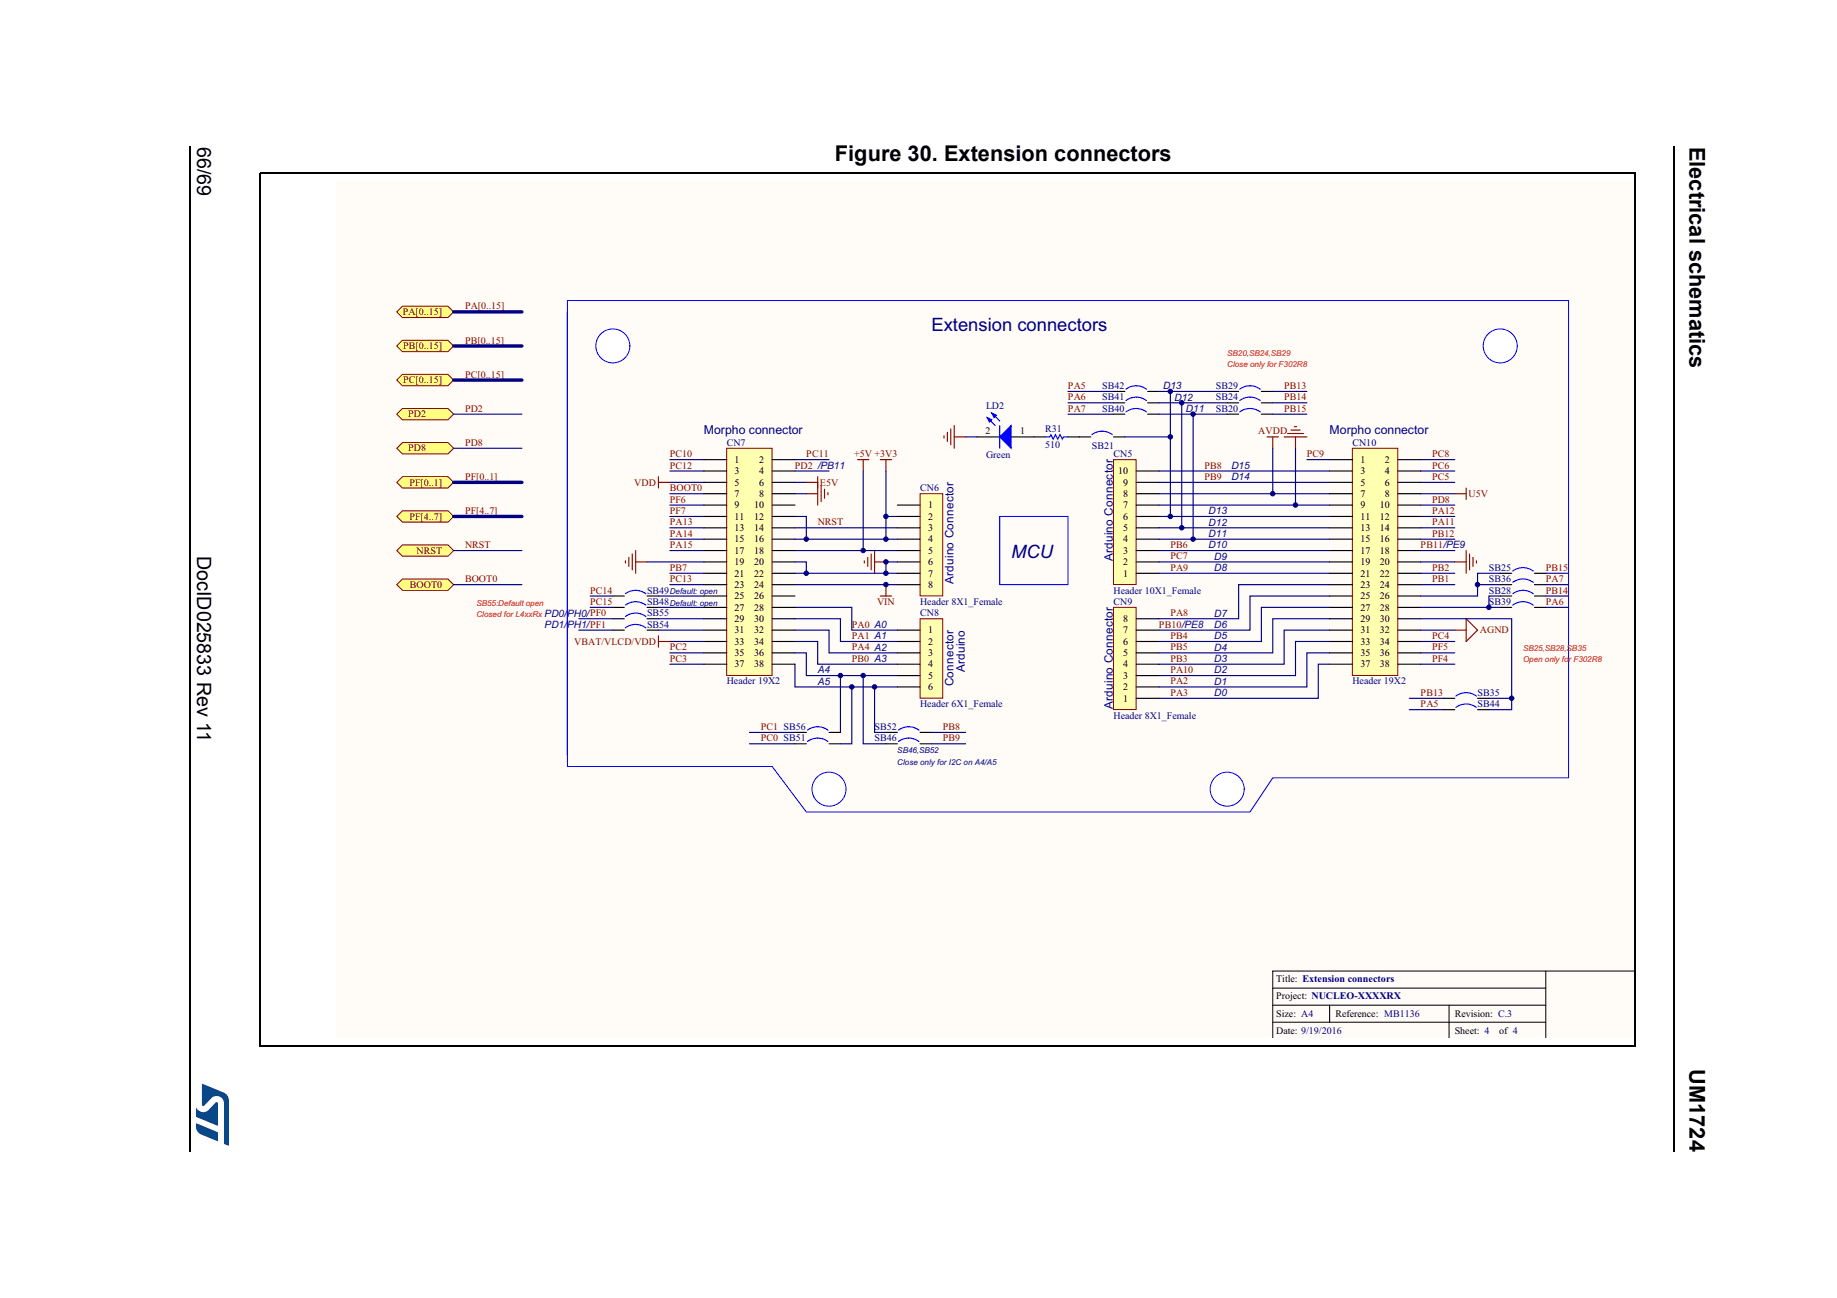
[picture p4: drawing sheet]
<svg xmlns="http://www.w3.org/2000/svg" width="297mm" height="210mm" viewBox="0 0 297 210" stroke-linecap="round" stroke-linejoin="round" font-family="sans-serif">
<path d="M30.6 23.6l.2 .1zM270.6 23.6l.2 .1z" fill="#000"/>
<path d="M30.7 23.7v162.6M270.7 23.7v162.6" fill="none" stroke="#000" stroke-width=".17"/>
<path d="M31.7 175.3h5.3v10h-5.3z" fill="#fff"/>
<g fill="#005189">
<path d="M32.7 175.3l3.5 1.4a1.35 1.35 0 0 1 .8 1.2l-.1 7.4-.7-.4v-6.4a1.22 1.22 0 0 0-.8-1.2 1.22 1.22 0 0 0-1.4 .4l-.9 1.1h-.4z"/>
<path d="M31.7 181.7l3.5 1.4v1.4l-1.6-.6a2.16 2.16 0 0 1-1.9-1.3z"/>
<path d="M31.7 179.1a1.43 1.43 0 0 0 1.8 .6l1.3-1.4 .2-.1 .2 .1v3.7l-3.4-1.3-.1-.2z"/>
</g>
<path d="M54.4 29.4h209.9v138.4h-209.9z" fill="#fff"/>
<path d="M54.4 29.4h209.9v138.4h-209.9z" fill="#fffcf8"/>
<path d="M205.8 159.8h44.2M250 157v10.8M264.4 157h-58.6v10.8M205.8 165.3h44.2M205.8 162.6h44.2M215 162.6v2.7M234.3 162.6v5.2" fill="none" stroke="#000" stroke-width=".16"/>
<g fill="none" stroke="#000080" stroke-width=".18">
<path d="M187.4 76.2h27.6M187.4 78h27.6M187.4 79.8h27.6M106.5 96.4h7.3M106.5 98.2h7.3M128.5 98.2h9.2v3.7h7.4M128.5 94.5h16.6M187.4 81.7h27.6M187.4 83.5h27.6M187.4 85.4h27.6M187.4 87.2h27.6M187.4 89h27.6"/>
<path d="M187.4 90.9h27.6M187.4 92.7h27.6M215 94.5h-14.7v5.6h-12.9M215 96.4h-12.9v5.5h-14.7M215 98.2h-11v5.5h-16.6M106.5 101.9h7.3M108.3 105.6h5.5M128.5 100.1h7.4v3.6h9.2M128.5 101.9h5.6v3.7h11M128.5 103.7h3.7v3.7h12.9M128.5 105.6h1.9v3.6h14.7M128.5 107.4v3.7h16.6"/>
<path d="M215 100.1h-9.2v5.5h-18.4M215 101.9h-7.4v5.5h-20.2M215 103.7h-5.5v5.5h-22.1M215 105.6h-3.7v5.5h-23.9M215 107.4h-1.8v5.5h-25.8"/>
</g>
<g fill="none" stroke="#800000" stroke-width=".18">
<path d="M138.7 74.3h1.8M139.6 74.3v1.9M142.3 74.3h1.9M143.3 74.3v1.9M207.6 70.7h3.7M208.2 70.1h2.6M208.7 69.5h1.5M209.3 69h.4M209.5 70.7v1.8M139.8 90.7v.4M140.3 90.1v1.5M140.9 89.6v2.6"/>
<path d="M141.4 89v3.7M141.4 90.9h1.9"/>
</g>
<path d="M148.8 100.1h3.6v12.8h-3.6z" fill="#ffffb0"/>
<path d="M148.8 100.1h3.6v12.8h-3.6z" fill="none" stroke="#800000" stroke-width=".16"/>
<path d="M145.1 101.9h3.7M145.1 103.7h3.7M145.1 105.6h3.7M145.1 107.4h3.7M145.1 109.2h3.7M145.1 111.1h3.7" fill="none" stroke="#000" stroke-width=".18"/>
<path d="M148.8 79.8h3.6v16.6h-3.6z" fill="#ffffb0"/>
<path d="M148.8 79.8h3.6v16.6h-3.6z" fill="none" stroke="#800000" stroke-width=".16"/>
<path d="M145.1 81.7h3.7M145.1 83.5h3.7M145.1 85.4h3.7M145.1 87.2h3.7M145.1 89h3.7M145.1 90.9h3.7M145.1 92.7h3.7M145.1 94.5h3.7" fill="none" stroke="#000" stroke-width=".18"/>
<path d="M180 98.2h3.7v16.5h-3.7z" fill="#ffffb0"/>
<path d="M180 98.2h3.7v16.5h-3.7z" fill="none" stroke="#800000" stroke-width=".16"/>
<path d="M183.7 112.9h3.7M183.7 111.1h3.7M183.7 109.2h3.7M183.7 107.4h3.7M183.7 105.6h3.7M183.7 103.7h3.7M183.7 101.9h3.7M183.7 100.1h3.7" fill="none" stroke="#000" stroke-width=".18"/>
<path d="M180 74.3h3.7v20.2h-3.7z" fill="#ffffb0"/>
<path d="M180 74.3h3.7v20.2h-3.7z" fill="none" stroke="#800000" stroke-width=".16"/>
<path d="M183.7 79.8h3.7M183.7 78h3.7M183.7 76.2h3.7M183.7 92.7h3.7M183.7 90.9h3.7M183.7 89h3.7M183.7 87.2h3.7M183.7 85.4h3.7M183.7 83.5h3.7M183.7 81.7h3.7" fill="none" stroke="#000" stroke-width=".18"/>
<path d="M139.6 76.2v12.8M209.5 72.5v9.2M128.5 92.7h16.6M128.5 89h16.6M128.5 87.2h16.6M128.5 85.4h16.6M128.5 90.9h1.9v1.8M128.5 83.5h1.9v3.7M145.1 90.9h-1.8v1.8" fill="none" stroke="#000080" stroke-width=".18"/>
<path d="M91.7 48.6h161.9v77.2h-47.8l-3.7 5.5h-71.7l-5.5-7.3h-33.2z" fill="none" stroke="#00f" stroke-width=".16"/>
<circle cx="134.1" cy="127.6" r="2.75" fill="#fff"/>
<circle cx="134.1" cy="127.6" r="2.75" fill="none" stroke="#00f" stroke-width=".16"/>
<path d="M142.3 96.4h1.9M143.3 94.5v1.9" fill="none" stroke="#800000" stroke-width=".18"/>
<circle cx="198.4" cy="127.6" r="2.75" fill="#fff"/>
<circle cx="198.4" cy="127.6" r="2.75" fill="none" stroke="#00f" stroke-width=".16"/>
<circle cx="242.6" cy="55.9" r="2.75" fill="#fff"/>
<circle cx="242.6" cy="55.9" r="2.75" fill="none" stroke="#00f" stroke-width=".16"/>
<circle cx="99.1" cy="55.9" r="2.75" fill="#fff"/>
<circle cx="99.1" cy="55.9" r="2.75" fill="none" stroke="#00f" stroke-width=".16"/>
<g fill="none" stroke="#000080" stroke-width=".18">
<path d="M108.3 78h5.5M108.3 79.8h5.5M108.3 74.3h5.5M108.3 76.2h5.5M229.7 79.8h5.5M229.7 74.3h5.5M229.7 76.2h5.5M104.6 90.9h9.2M108.3 81.7h5.5M108.3 85.4h5.5M108.3 87.2h5.5M108.3 83.5h5.5"/>
<path d="M229.7 101.9h5.5M229.7 105.6h5.5"/>
</g>
<path d="M64.2 50.4l.9-.9h7.3l1 .9-1 1h-7.3z" fill-rule="evenodd" fill="#ffff80"/>
<path d="M64.2 50.4l.9-.9h7.3l1 .9-1 1h-7.3z" fill="none" stroke="#800000" stroke-width=".16"/>
<path d="M73.4 50.4h11" fill="none" stroke="#000080" stroke-width=".55"/>
<path d="M64.2 55.9l.9-.9h7.3l1 .9-1 1h-7.3z" fill-rule="evenodd" fill="#ffff80"/>
<path d="M64.2 55.9l.9-.9h7.3l1 .9-1 1h-7.3z" fill="none" stroke="#800000" stroke-width=".16"/>
<path d="M73.4 55.9h11" fill="none" stroke="#000080" stroke-width=".55"/>
<path d="M64.2 61.5l.9-1h7.3l1 1-1 .9h-7.3z" fill-rule="evenodd" fill="#ffff80"/>
<path d="M64.2 61.5l.9-1h7.3l1 1-1 .9h-7.3z" fill="none" stroke="#800000" stroke-width=".16"/>
<path d="M73.4 61.5h11" fill="none" stroke="#000080" stroke-width=".55"/>
<path d="M64.2 67l.9-.9h7.3l1 .9-1 .9h-7.3z" fill-rule="evenodd" fill="#ffff80"/>
<path d="M64.2 67l.9-.9h7.3l1 .9-1 .9h-7.3z" fill="none" stroke="#800000" stroke-width=".16"/>
<path d="M73.4 67h11" fill="none" stroke="#000080" stroke-width=".18"/>
<path d="M64.2 72.5l.9-.9h7.3l1 .9-1 .9h-7.3z" fill-rule="evenodd" fill="#ffff80"/>
<path d="M64.2 72.5l.9-.9h7.3l1 .9-1 .9h-7.3z" fill="none" stroke="#800000" stroke-width=".16"/>
<path d="M73.4 72.5h11" fill="none" stroke="#000080" stroke-width=".18"/>
<path d="M64.2 78l.9-.9h7.3l1 .9-1 .9h-7.3z" fill-rule="evenodd" fill="#ffff80"/>
<path d="M64.2 78l.9-.9h7.3l1 .9-1 .9h-7.3z" fill="none" stroke="#800000" stroke-width=".16"/>
<path d="M73.4 78h11" fill="none" stroke="#000080" stroke-width=".55"/>
<path d="M101.1 90.7v.4M101.7 90.1v1.5M102.2 89.6v2.6M102.8 89v3.7M102.8 90.9h1.8M235.2 90.9h1.9M237.1 89v3.7M237.6 89.6v2.6M238.2 90.1v1.5M238.7 90.7v.4M235.2 101.9h1.9M237.1 100.1l1.8 1.8-1.8 1.8z" fill="none" stroke="#800000" stroke-width=".18"/>
<path d="M128.5 74.3h5.6M108.3 107.4h5.5M229.7 103.7h5.5M229.7 107.4h5.5" fill="none" stroke="#000080" stroke-width=".18"/>
<path d="M64.2 89l.9-.9h7.3l1 .9-1 1h-7.3z" fill-rule="evenodd" fill="#ffff80"/>
<path d="M64.2 89l.9-.9h7.3l1 .9-1 1h-7.3z" fill="none" stroke="#800000" stroke-width=".16"/>
<path d="M205.8 72.5v7.3M73.4 89h11M95.4 96.4h3.7M95.4 98.2h3.7M145.1 83.5h-1.8v3.7M93.6 100.1h5.5M93.6 101.9h5.5" fill="none" stroke="#000080" stroke-width=".18"/>
<path d="M99.1 98.2h1.8M99.1 96.4h1.8M104.6 98.2h1.9M104.6 96.4h1.9M99.1 100.1h1.8M99.1 101.9h1.8M104.6 100.1h1.9M104.6 101.9h1.9" fill="none" stroke="#000" stroke-width=".18"/>
<path d="M101.1 97.9a2.75 2.75 0 0 1 3.3 0M101.1 96a2.75 2.75 0 0 1 3.3 0M101.1 99.7a2.75 2.75 0 0 1 3.3 0M101.1 101.5a2.75 2.75 0 0 1 3.3 0" fill="none" stroke="#00f" stroke-width=".18"/>
<path d="M106.5 78h1.8M106.5 77.1v1.8M204.9 70.7h1.8M205.8 70.7v1.8M235.2 79.8h1.9M237.1 78.9v1.9" fill="none" stroke="#800000" stroke-width=".18"/>
<path d="M64.2 94.5l.9-.9h7.3l1 .9-1 1h-7.3z" fill-rule="evenodd" fill="#ffff80"/>
<path d="M64.2 94.5l.9-.9h7.3l1 .9-1 1h-7.3z" fill="none" stroke="#800000" stroke-width=".16"/>
<path d="M229.7 78h5.5M73.4 94.5h11" fill="none" stroke="#000080" stroke-width=".18"/>
<path d="M64.2 83.5l.9-.9h7.3l1 .9-1 .9h-7.3z" fill-rule="evenodd" fill="#ffff80"/>
<path d="M64.2 83.5l.9-.9h7.3l1 .9-1 .9h-7.3z" fill="none" stroke="#800000" stroke-width=".16"/>
<path d="M73.4 83.5h11" fill="none" stroke="#000080" stroke-width=".55"/>
<g fill="none" stroke="#000080" stroke-width=".18">
<path d="M128.5 79.8h1.9M128.5 76.2h5.6M143.3 76.2v7.3M172.7 63.3h7.3M172.7 65.1h7.3M172.7 67h7.3M187.4 63.3h11M187.4 65.1h11M187.4 67h11M189.2 63.3v20.2M191.1 65.1v20.3M192.9 67v20.2"/>
<path d="M205.8 63.3h5.5M205.8 65.1h5.5M205.8 67h5.5M108.3 94.5h5.5M108.3 89h5.5M229.7 90.9h5.5M250 92.7h3.6M250 94.5h3.6M250 96.4h3.6M250 98.2h3.6M121.2 118.4h7.3M135.9 109.2v9.2"/>
<path d="M137.7 111.1v9.2h-1.8M139.6 109.2v11.1h3.7M141.4 111.1v7.3h1.9M150.6 118.4h5.5M227.9 112.9h5.5M227.9 114.8h5.5M121.2 120.3h7.3M150.6 120.3h5.5"/>
</g>
<path d="M130.4 79.8h1.8M132.2 78v3.7M132.8 78.6v2.5M133.3 79.1v1.5M133.9 79.7v.3" fill="none" stroke="#800000" stroke-width=".18"/>
<g fill="none" stroke="#000" stroke-width=".18">
<path d="M180 63.3h1.9M180 65.1h1.9M180 67h1.9M185.6 63.3h1.8M185.6 65.1h1.8M185.6 67h1.8M198.4 63.3h1.9M198.4 65.1h1.9M198.4 67h1.9M204 63.3h1.8M204 65.1h1.8M204 67h1.8"/>
<path d="M242.6 92.7h1.8M242.6 94.5h1.8M242.6 96.4h1.8M242.6 98.2h1.8M248.1 92.7h1.9M248.1 94.5h1.9M248.1 96.4h1.9M248.1 98.2h1.9M128.5 118.4h1.9M134.1 118.4h1.8M143.3 118.4h1.8M148.8 118.4h1.8"/>
<path d="M233.4 112.9h1.8M233.4 114.8h1.8M238.9 112.9h1.9M238.9 114.8h1.9M128.5 120.3h1.9M134.1 120.3h1.8M143.3 120.3h1.8M148.8 120.3h1.8"/>
</g>
<g fill="none" stroke="#00f" stroke-width=".18">
<path d="M182.1 62.9a2.75 2.75 0 0 1 3.3 0M182.1 64.8a2.75 2.75 0 0 1 3.3 0M182.1 66.6a2.75 2.75 0 0 1 3.3 0M200.5 62.9a2.75 2.75 0 0 1 3.3 0M200.5 64.8a2.75 2.75 0 0 1 3.3 0M200.5 66.6a2.75 2.75 0 0 1 3.3 0M244.6 92.3a2.75 2.75 0 0 1 3.3 0M244.6 94.2a2.75 2.75 0 0 1 3.3 0M244.6 96a2.75 2.75 0 0 1 3.3 0M244.6 97.9a2.75 2.75 0 0 1 3.3 0M130.6 118.1a2.75 2.75 0 0 1 3.3 0M130.6 119.9a2.75 2.75 0 0 1 3.3 0"/>
<path d="M145.3 118.1a2.75 2.75 0 0 1 3.3 0M145.3 119.9a2.75 2.75 0 0 1 3.3 0M235.4 112.6a2.75 2.75 0 0 1 3.3 0M235.4 114.4a2.75 2.75 0 0 1 3.3 0"/>
</g>
<path d="M161.7 83.5h11v11h-11z" fill="none" stroke="#00f" stroke-width=".16"/>
<path d="M117.5 72.5h7.3v36.7h-7.3z" fill="#ffffb0"/>
<path d="M117.5 72.5h7.3v36.7h-7.3z" fill="none" stroke="#800000" stroke-width=".16"/>
<g fill="none" stroke="#000" stroke-width=".18">
<path d="M113.8 74.3h3.7M113.8 76.2h3.7M113.8 78h3.7M113.8 79.8h3.7M124.9 74.3h3.6M124.9 76.2h3.6M124.9 78h3.6M124.9 79.8h3.6M113.8 81.7h3.7M113.8 83.5h3.7M113.8 85.4h3.7M113.8 87.2h3.7"/>
<path d="M113.8 89h3.7M113.8 90.9h3.7M113.8 92.7h3.7M113.8 94.5h3.7M113.8 96.4h3.7M113.8 98.2h3.7M124.9 81.7h3.6M124.9 83.5h3.6M124.9 85.4h3.6M124.9 87.2h3.6M124.9 89h3.6M124.9 90.9h3.6"/>
<path d="M124.9 92.7h3.6M124.9 94.5h3.6M124.9 96.4h3.6M124.9 98.2h3.6M113.8 100.1h3.7M113.8 101.9h3.7M113.8 103.7h3.7M113.8 105.6h3.7M113.8 107.4h3.7M124.9 100.1h3.6M124.9 101.9h3.6M124.9 103.7h3.6"/>
<path d="M124.9 105.6h3.6M124.9 107.4h3.6"/>
</g>
<path d="M218.7 72.5h7.3v36.7h-7.3z" fill="#ffffb0"/>
<path d="M218.7 72.5h7.3v36.7h-7.3z" fill="none" stroke="#800000" stroke-width=".16"/>
<g fill="none" stroke="#000" stroke-width=".18">
<path d="M158 70.7h3.7M163.5 70.7h3.7M215 74.3h3.7M215 76.2h3.7M215 78h3.7M215 79.8h3.7M226 74.3h3.7M226 76.2h3.7M226 78h3.7M226 79.8h3.7M215 81.7h3.7M215 83.5h3.7"/>
<path d="M215 85.4h3.7M215 87.2h3.7M215 89h3.7M215 90.9h3.7M215 92.7h3.7M215 94.5h3.7M215 96.4h3.7M215 98.2h3.7M226 81.7h3.7M226 83.5h3.7M226 85.4h3.7M226 87.2h3.7"/>
<path d="M226 89h3.7M226 90.9h3.7M226 92.7h3.7M226 94.5h3.7M226 96.4h3.7M226 98.2h3.7M215 100.1h3.7M215 101.9h3.7M215 103.7h3.7M215 105.6h3.7M215 107.4h3.7M226 100.1h3.7"/>
<path d="M226 101.9h3.7M226 103.7h3.7M226 105.6h3.7M226 107.4h3.7"/>
</g>
<g fill="none" stroke="#000080" stroke-width=".18">
<path d="M211.3 74.3h3.7M108.3 92.7h5.5M229.7 92.7h5.5M229.7 81.7h5.5M229.7 83.5h5.5M229.7 85.4h5.5M229.7 87.2h5.5M229.7 94.5h5.5M229.7 89h5.5M229.7 98.2h12.9M238.9 94.5h3.7M242.6 96.4h-1.8v1.8"/>
<path d="M242.6 92.7h-3.7v3.7h-9.2M106.5 100.1h7.3M108.3 103.7h5.5M229.7 100.1h14.7v14.7h-3.6M240.8 112.9h3.6"/>
</g>
<path d="M161.7 70.7l1.8-1.9v3.7z" fill="#00f"/>
<path d="M159.6 67.5l1.3 1.3M160.4 66.8l1.3 1.3M161.7 70.7l1.8-1.9v3.7z" fill="none" stroke="#00f" stroke-width=".18"/>
<path d="M159.6 67.5l.8 .4-.4 .4z" fill="#00f"/>
<path d="M159.6 67.5l.8 .4-.4 .4z" fill="none" stroke="#00f" stroke-width=".18"/>
<path d="M160.4 66.8l.7 .4-.4 .3z" fill="#00f"/>
<path d="M160.4 66.8l.7 .4-.4 .3zM161.7 68.8v3.7M169 70.7h.7l.2-.4 .4 .7 .4-.7 .3 .7 .4-.7 .4 .7 .2-.3h.7M176.6 70.3a2.75 2.75 0 0 1 3.3 0" fill="none" stroke="#00f" stroke-width=".18"/>
<path d="M167.2 70.7h1.8M172.7 70.7h3.7M180 70.7h1.9" fill="none" stroke="#000" stroke-width=".18"/>
<path d="M128.5 78h1.9M156.1 70.7h1.9M181.9 70.7h7.3" fill="none" stroke="#000080" stroke-width=".18"/>
<path d="M130.4 78h1.8M132.2 77.1v1.8M152.6 70.5v.3M153.2 69.9v1.5M153.7 69.4v2.5M154.3 68.8v3.7M154.3 70.7h1.8M106.5 103.7h1.8M106.5 102.8v1.9" fill="none" stroke="#800000" stroke-width=".18"/>
<circle cx="130.4" cy="92.7" r=".36" fill="#000080"/>
<circle cx="130.4" cy="92.7" r=".36" fill="none" stroke="#000080" stroke-width=".16"/>
<circle cx="130.4" cy="87.2" r=".36" fill="#000080"/>
<circle cx="130.4" cy="87.2" r=".36" fill="none" stroke="#000080" stroke-width=".16"/>
<circle cx="135.9" cy="109.2" r=".36" fill="#000080"/>
<circle cx="135.9" cy="109.2" r=".36" fill="none" stroke="#000080" stroke-width=".16"/>
<circle cx="137.7" cy="111.1" r=".36" fill="#000080"/>
<circle cx="137.7" cy="111.1" r=".36" fill="none" stroke="#000080" stroke-width=".16"/>
<circle cx="139.6" cy="109.2" r=".36" fill="#000080"/>
<circle cx="139.6" cy="109.2" r=".36" fill="none" stroke="#000080" stroke-width=".16"/>
<circle cx="139.6" cy="89" r=".36" fill="#000080"/>
<circle cx="139.6" cy="89" r=".36" fill="none" stroke="#000080" stroke-width=".16"/>
<circle cx="141.4" cy="111.1" r=".36" fill="#000080"/>
<circle cx="141.4" cy="111.1" r=".36" fill="none" stroke="#000080" stroke-width=".16"/>
<circle cx="143.2" cy="94.5" r=".36" fill="#000080"/>
<circle cx="143.2" cy="94.5" r=".36" fill="none" stroke="#000080" stroke-width=".16"/>
<circle cx="143.2" cy="92.7" r=".36" fill="#000080"/>
<circle cx="143.2" cy="92.7" r=".36" fill="none" stroke="#000080" stroke-width=".16"/>
<circle cx="143.2" cy="90.9" r=".36" fill="#000080"/>
<circle cx="143.2" cy="90.9" r=".36" fill="none" stroke="#000080" stroke-width=".16"/>
<circle cx="143.2" cy="87.2" r=".36" fill="#000080"/>
<circle cx="143.2" cy="87.2" r=".36" fill="none" stroke="#000080" stroke-width=".16"/>
<circle cx="143.2" cy="83.5" r=".36" fill="#000080"/>
<circle cx="143.2" cy="83.5" r=".36" fill="none" stroke="#000080" stroke-width=".16"/>
<circle cx="189.2" cy="83.5" r=".36" fill="#000080"/>
<circle cx="189.2" cy="83.5" r=".36" fill="none" stroke="#000080" stroke-width=".16"/>
<circle cx="189.2" cy="70.6" r=".36" fill="#000080"/>
<circle cx="189.2" cy="70.6" r=".36" fill="none" stroke="#000080" stroke-width=".16"/>
<circle cx="189.2" cy="63.3" r=".36" fill="#000080"/>
<circle cx="189.2" cy="63.3" r=".36" fill="none" stroke="#000080" stroke-width=".16"/>
<circle cx="191.1" cy="85.3" r=".36" fill="#000080"/>
<circle cx="191.1" cy="85.3" r=".36" fill="none" stroke="#000080" stroke-width=".16"/>
<circle cx="191.1" cy="65.1" r=".36" fill="#000080"/>
<circle cx="191.1" cy="65.1" r=".36" fill="none" stroke="#000080" stroke-width=".16"/>
<circle cx="192.9" cy="87.2" r=".36" fill="#000080"/>
<circle cx="192.9" cy="87.2" r=".36" fill="none" stroke="#000080" stroke-width=".16"/>
<circle cx="192.9" cy="67" r=".36" fill="#000080"/>
<circle cx="192.9" cy="67" r=".36" fill="none" stroke="#000080" stroke-width=".16"/>
<circle cx="205.8" cy="79.8" r=".36" fill="#000080"/>
<circle cx="205.8" cy="79.8" r=".36" fill="none" stroke="#000080" stroke-width=".16"/>
<circle cx="209.5" cy="81.7" r=".36" fill="#000080"/>
<circle cx="209.5" cy="81.7" r=".36" fill="none" stroke="#000080" stroke-width=".16"/>
<circle cx="238.9" cy="94.5" r=".36" fill="#000080"/>
<circle cx="238.9" cy="94.5" r=".36" fill="none" stroke="#000080" stroke-width=".16"/>
<circle cx="240.7" cy="98.2" r=".36" fill="#000080"/>
<circle cx="240.7" cy="98.2" r=".36" fill="none" stroke="#000080" stroke-width=".16"/>
<circle cx="244.4" cy="112.9" r=".36" fill="#000080"/>
<circle cx="244.4" cy="112.9" r=".36" fill="none" stroke="#000080" stroke-width=".16"/>
<path d="M42 28v141.2M42 28h222.5M264.4 28v141.3M41.9 169.2h222.5" fill="none" stroke="#000" stroke-width=".17"/>
<g font-size="3.5">
<text x="273.2" y="23.7" transform="rotate(90 273.2 23.7)">Electrical schematics</text>
<text x="135" y="26.1">Figure 30. Extension connectors</text>
<text x="273.2" y="172.9" transform="rotate(90 273.2 172.9)">UM1724</text>
</g>
<g font-size="3.2">
<text x="31.9" y="23.7" transform="rotate(90 31.9 23.7)">66/69</text>
<text x="31.9" y="90" transform="rotate(90 31.9 90)">DocID025833 Rev 11</text>
</g>
<g font-size="3" fill="#000080">
<text x="150.6" y="53.5">Extension connectors</text>
<text x="163.5" y="90.3">MCU</text>
</g>
<g font-size="2" fill="#000080">
<text x="113.8" y="70.2">Morpho connector</text>
<text x="215" y="70.2">Morpho connector</text>
</g>
<g font-size="1.9" fill="#000080">
<text x="154.2" y="94.5" transform="rotate(-90 154.2 94.5)">Arduino Connector</text>
<text x="179.9" y="90.8" transform="rotate(-90 179.9 90.8)">Arduino Connector</text>
<text x="154.2" y="111" transform="rotate(-90 154.2 111)">Connector</text>
<text x="156" y="108.7" transform="rotate(-90 156 108.7)">Arduino</text>
<text x="179.9" y="114.7" transform="rotate(-90 179.9 114.7)">Arduino Connector</text>
</g>
<g font-size="1.6" fill="#800000">
<text x="65.1" y="51">PA[0..15]</text>
<text x="75.2" y="50">PA[0..15]</text>
<text x="65.2" y="56.5">PB[0..15]</text>
<text x="75.2" y="55.6">PB[0..15]</text>
<text x="65.2" y="62">PC[0..15]</text>
<text x="75.2" y="61.1">PC[0..15]</text>
<text x="172.7" y="62.9">PA5</text>
<text x="172.7" y="64.7">PA6</text>
<text x="207.6" y="62.9">PB13</text>
<text x="207.6" y="64.7">PB14</text>
<text x="66" y="67.5">PD2</text>
<text x="75.2" y="66.6">PD2</text>
<text x="172.7" y="66.6">PA7</text>
<text x="203.4" y="70.3">AVDD</text>
<text x="207.6" y="66.6">PB15</text>
<text x="66" y="73">PD8</text>
<text x="75.2" y="72.1">PD8</text>
<text x="75.2" y="77.6">PF[0..1]</text>
<text x="108.3" y="73.9">PC10</text>
<text x="108.3" y="75.8">PC12</text>
<text x="128.5" y="75.8">PD2 /PB11</text>
<text x="130.4" y="73.9">PC11</text>
<text x="138.1" y="73.9">+5V +3V3</text>
<text x="194.8" y="75.8">PB8</text>
<text x="194.8" y="77.6">PB9</text>
<text x="211.3" y="73.9">PC9</text>
<text x="231.6" y="77.6">PC5</text>
<text x="231.6" y="75.8">PC6</text>
<text x="231.6" y="73.9">PC8</text>
<text x="66.2" y="78.5">PF[0..1]</text>
<text x="75.2" y="83.1">PF[4..7]</text>
<text x="102.6" y="78.5">VDD</text>
<text x="108.3" y="81.3">PF6</text>
<text x="108.3" y="83.1">PF7</text>
<text x="108.3" y="79.4">BOOT0</text>
<text x="132.6" y="78.5">E5V</text>
<text x="231.6" y="83.1">PA12</text>
<text x="231.6" y="81.3">PD8</text>
<text x="237.4" y="80.4">U5V</text>
<text x="66.2" y="84">PF[4..7]</text>
<text x="67.4" y="89.6">NRST</text>
<text x="75.2" y="88.6">NRST</text>
<text x="108.3" y="88.6">PA15</text>
<text x="108.3" y="85">PA13</text>
<text x="108.3" y="86.8">PA14</text>
<text x="132.2" y="85">NRST</text>
<text x="189.2" y="88.6">PB6</text>
<text x="229.7" y="88.6">PB11/PE9</text>
<text x="231.6" y="85">PA11</text>
<text x="231.6" y="86.8">PB12</text>
<text x="66.3" y="95.1">BOOT0</text>
<text x="75.2" y="94.1">BOOT0</text>
<text x="95.4" y="96">PC14</text>
<text x="108.3" y="92.3">PB7</text>
<text x="108.3" y="94.1">PC13</text>
<text x="189.2" y="92.3">PA9</text>
<text x="189.2" y="90.5">PC7</text>
<text x="231.6" y="94.1">PB1</text>
<text x="231.6" y="92.3">PB2</text>
<text x="250" y="94.1">PA7</text>
<text x="250" y="96">PB14</text>
<text x="250" y="92.3">PB15</text>
<text x="95.4" y="97.8">PC15</text>
<text x="137.7" y="101.5">PA0 A0</text>
<text x="141.8" y="97.8">VIN</text>
<text x="187.4" y="101.5">PB10/PE8</text>
<text x="189.2" y="99.7">PA8</text>
<text x="250" y="97.8">PA6</text>
<text x="92.9" y="104.3">VBAT/VLCD/VDD</text>
<text x="108.3" y="105.2">PC2</text>
<text x="108.3" y="107">PC3</text>
<text x="137.7" y="105.2">PA4 A2</text>
<text x="137.7" y="107">PB0 A3</text>
<text x="137.7" y="103.3">PA1 A1</text>
<text x="189.2" y="107">PB3</text>
<text x="189.2" y="103.3">PB4</text>
<text x="189.2" y="105.2">PB5</text>
<text x="231.6" y="105.2">PF5</text>
<text x="231.6" y="103.3">PC4</text>
<text x="231.6" y="107">PF4</text>
<text x="239.3" y="102.4">AGND</text>
<text x="189.2" y="110.7">PA2</text>
<text x="189.2" y="108.9">PA10</text>
<text x="189.2" y="112.5">PA3</text>
<text x="229.7" y="112.5">PB13</text>
<text x="123" y="119.9">PC0 SB51</text>
<text x="123" y="118">PC1 SB56</text>
<text x="152.5" y="118">PB8</text>
<text x="152.5" y="119.9">PB9</text>
<text x="229.7" y="114.4">PA5</text>
</g>
<g font-size="1.6" fill="#000080">
<text x="178.2" y="62.9">SB42</text>
<text x="178.2" y="64.7">SB41</text>
<text x="196.6" y="62.9">SB29</text>
<text x="196.6" y="64.7">SB24</text>
<text x="159.4" y="66.2">LD2</text>
<text x="169" y="69.9">R31</text>
<text x="178.2" y="66.6">SB40</text>
<text x="196.6" y="66.6">SB20</text>
<text x="117.5" y="72.1">CN7</text>
<text x="159.4" y="74.1">Green</text>
<text x="169" y="72.5">510</text>
<text x="176.6" y="72.6">SB21</text>
<text x="180" y="73.9">CN5</text>
<text x="218.7" y="72.1">CN10</text>
<text x="148.8" y="79.4">CN6</text>
<text x="104.6" y="96">SB49</text>
<text x="180" y="96">Header 10X1_Female</text>
<text x="240.8" y="92.3">SB25</text>
<text x="240.8" y="94.1">SB36</text>
<text x="240.8" y="96">SB28</text>
<text x="104.6" y="97.8">SB48</text>
<text x="104.6" y="99.7">SB55</text>
<text x="104.6" y="101.5">SB54</text>
<text x="148.8" y="99.7">CN8</text>
<text x="148.8" y="97.8">Header 8X1_Female</text>
<text x="180" y="97.8">CN9</text>
<text x="240.8" y="97.8">SB39</text>
<text x="117.5" y="110.7">Header 19X2</text>
<text x="218.7" y="110.7">Header 19X2</text>
<text x="238.9" y="112.5">SB35</text>
<text x="141.4" y="118">SB52</text>
<text x="141.4" y="119.9">SB46</text>
<text x="148.8" y="114.4">Header 6X1_Female</text>
<text x="180" y="116.2">Header 8X1_Female</text>
<text x="238.9" y="114.4">SB44</text>
</g>
<g font-size="1.6" fill="#0c0087">
<text x="188.1" y="62.9">D13</text>
<text x="189.9" y="64.8">D12</text>
<text x="191.7" y="66.6">D11</text>
<text x="199.1" y="77.6">D14</text>
<text x="199.1" y="75.8">D15</text>
<text x="195.4" y="83.2">D13</text>
<text x="195.4" y="85">D12</text>
<text x="195.4" y="86.8">D11</text>
<text x="195.4" y="88.7">D10</text>
<text x="196.3" y="92.4">D8</text>
<text x="196.3" y="90.5">D9</text>
<text x="88.1" y="99.7">PD0/PH0/PF0</text>
<text x="88.1" y="101.5">PD1/PH1/PF1</text>
<text x="196.3" y="101.5">D6</text>
<text x="196.3" y="99.7">D7</text>
<text x="196.3" y="105.2">D4</text>
<text x="196.3" y="107.1">D3</text>
<text x="196.3" y="103.4">D5</text>
<text x="132.2" y="108.9">A4</text>
<text x="132.2" y="110.7">A5</text>
<text x="196.3" y="112.6">D0</text>
<text x="196.3" y="110.7">D1</text>
<text x="196.3" y="108.9">D2</text>
</g>
<g font-size="1.6">
<text x="159.4" y="70.3">2</text>
<text x="165" y="70.3">1</text>
<text x="118.8" y="74.9">1</text>
<text x="118.8" y="76.7">3</text>
<text x="122.8" y="74.9">2</text>
<text x="122.8" y="76.7">4</text>
<text x="180.8" y="76.7">10</text>
<text x="220" y="74.9">1</text>
<text x="220" y="76.7">3</text>
<text x="223.9" y="74.9">2</text>
<text x="223.9" y="76.7">4</text>
<text x="118.8" y="78.5">5</text>
<text x="118.8" y="80.4">7</text>
<text x="118.8" y="82.2">9</text>
<text x="122" y="82.2">10</text>
<text x="122.8" y="78.5">6</text>
<text x="122.8" y="80.4">8</text>
<text x="150.1" y="82.2">1</text>
<text x="181.6" y="82.2">7</text>
<text x="181.6" y="80.4">8</text>
<text x="181.6" y="78.5">9</text>
<text x="220" y="78.5">5</text>
<text x="220" y="80.4">7</text>
<text x="220" y="82.2">9</text>
<text x="223.1" y="82.2">10</text>
<text x="223.9" y="78.5">6</text>
<text x="223.9" y="80.4">8</text>
<text x="118.8" y="84">11</text>
<text x="118.8" y="85.9">13</text>
<text x="118.8" y="87.7">15</text>
<text x="118.8" y="89.6">17</text>
<text x="122" y="84">12</text>
<text x="122" y="85.9">14</text>
<text x="122" y="87.7">16</text>
<text x="122" y="89.6">18</text>
<text x="150.1" y="84">2</text>
<text x="150.1" y="85.9">3</text>
<text x="150.1" y="87.7">4</text>
<text x="150.1" y="89.6">5</text>
<text x="181.6" y="89.6">3</text>
<text x="181.6" y="87.7">4</text>
<text x="181.6" y="85.9">5</text>
<text x="181.6" y="84">6</text>
<text x="220" y="84">11</text>
<text x="220" y="85.9">13</text>
<text x="220" y="87.7">15</text>
<text x="220" y="89.6">17</text>
<text x="223.1" y="84">12</text>
<text x="223.1" y="85.9">14</text>
<text x="223.1" y="87.7">16</text>
<text x="223.1" y="89.6">18</text>
<text x="118.8" y="91.4">19</text>
<text x="118.8" y="93.2">21</text>
<text x="118.8" y="95.1">23</text>
<text x="122" y="91.4">20</text>
<text x="122" y="93.2">22</text>
<text x="122" y="95.1">24</text>
<text x="150.1" y="91.4">6</text>
<text x="150.1" y="93.2">7</text>
<text x="150.1" y="95.1">8</text>
<text x="181.6" y="93.2">1</text>
<text x="181.6" y="91.4">2</text>
<text x="220" y="91.4">19</text>
<text x="220" y="93.2">21</text>
<text x="220" y="95.1">23</text>
<text x="223.1" y="91.4">20</text>
<text x="223.1" y="93.2">22</text>
<text x="223.1" y="95.1">24</text>
<text x="118.8" y="96.9">25</text>
<text x="118.8" y="98.7">27</text>
<text x="118.8" y="100.6">29</text>
<text x="122" y="96.9">26</text>
<text x="122" y="98.7">28</text>
<text x="122" y="100.6">30</text>
<text x="181.6" y="100.6">8</text>
<text x="220" y="96.9">25</text>
<text x="220" y="98.7">27</text>
<text x="220" y="100.6">29</text>
<text x="223.1" y="96.9">26</text>
<text x="223.1" y="98.7">28</text>
<text x="223.1" y="100.6">30</text>
<text x="118.8" y="102.4">31</text>
<text x="118.8" y="104.3">33</text>
<text x="118.8" y="106.1">35</text>
<text x="118.8" y="107.9">37</text>
<text x="122" y="102.4">32</text>
<text x="122" y="104.3">34</text>
<text x="122" y="106.1">36</text>
<text x="122" y="107.9">38</text>
<text x="150.1" y="102.4">1</text>
<text x="150.1" y="104.3">2</text>
<text x="150.1" y="106.1">3</text>
<text x="150.1" y="107.9">4</text>
<text x="181.6" y="107.9">4</text>
<text x="181.6" y="106.1">5</text>
<text x="181.6" y="104.3">6</text>
<text x="181.6" y="102.4">7</text>
<text x="220" y="102.4">31</text>
<text x="220" y="104.3">33</text>
<text x="220" y="106.1">35</text>
<text x="220" y="107.9">37</text>
<text x="223.1" y="102.4">32</text>
<text x="223.1" y="104.3">34</text>
<text x="223.1" y="106.1">36</text>
<text x="223.1" y="107.9">38</text>
<text x="150.1" y="109.8">5</text>
<text x="150.1" y="111.6">6</text>
<text x="181.6" y="113.4">1</text>
<text x="181.6" y="111.6">2</text>
<text x="181.6" y="109.8">3</text>
<text x="206.4" y="158.8">Title: Extension connectors</text>
<text x="206.4" y="161.6">Project: NUCLEO-XXXXRX</text>
<text x="206.4" y="164.4">Size: A4</text>
<text x="206.4" y="167.2">Date: 9/19/2016</text>
<text x="215.9" y="164.4">Reference: MB1136</text>
<text x="235.2" y="167.2">Sheet: 4</text>
<text x="235.2" y="164.4">Revision: C.3</text>
<text x="242.4" y="167.2">of 4</text>
</g>
<g font-size="1.3" fill="#f00">
<text x="198.4" y="59.3">Close only for F302R8</text>
<text x="198.4" y="57.5">SB20,SB24,SB29</text>
<text x="77" y="97.9">SB55:Default open</text>
<text x="77" y="99.8">Closed for L4xxRx</text>
<text x="246.3" y="107.1">Open only for F302R8</text>
<text x="246.3" y="105.3">SB25,SB28,SB35</text>
</g>
<g font-size="1.3" fill="#000080">
<text x="108.3" y="96.1">Default: open</text>
<text x="108.3" y="97.9">Default: open</text>
<text x="145.1" y="123.7">Close only for I2C on A4/A5</text>
<text x="145.1" y="121.8">SB46,SB52</text>
</g>
</svg>
